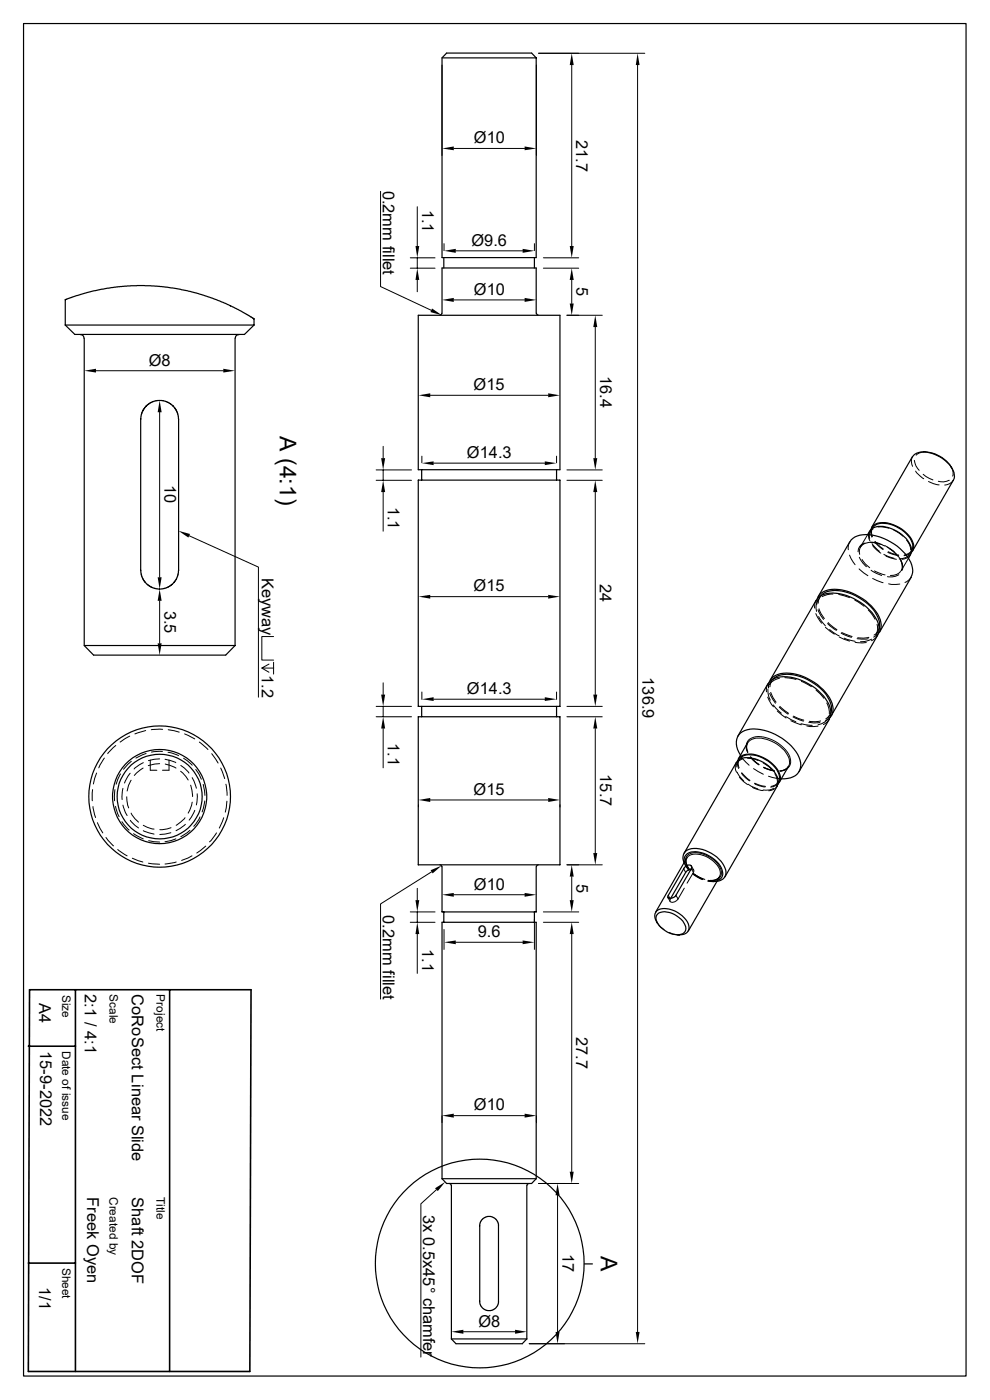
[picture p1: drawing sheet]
<svg xmlns="http://www.w3.org/2000/svg" width="210mm" height="297mm" viewBox="0 0 210 297" stroke-linecap="round" stroke-linejoin="round" font-family="sans-serif">
<g fill="none" stroke="#000" stroke-width=".25">
<path d="M5 5h199.9v286.9h-199.9zM93.8 12.3h19.9M94.7 11.3h18.1l.9 1v42.4h-19.9v-42.4zM94.1 54.7v2.2M113.4 54.7v2.2M13.8 69l2.1 2h36l2-2M13.8 69l.1-5.5 4.6-1.4 3.1-.8 3.4-.5 4.1-.2 4.3 .1 3.2 .4 5 1 3.4 1.1 4.1 1.7 4.5 2.5 .3 .2v1.4M13.8 69h40.1M17.1 71l.5 .2 .2 .6M17.9 71.8v65.1l2 2.1h28l2-2.1M49.9 71.8v65.1M50.7 71l-.6 .2-.2 .6"/>
<path d="M88.7 66.9h30.1v32.8h-30.1zM93.7 66.5l-.4 .3M93.8 66.5v-9.6h19.9v9.6M113.8 66.5l.4 .3M31.1 86l.9-.6 1.1-.4h1.2l1 .2 1.3 .8 .7 .8 .4 1 .2 1.1-.1 32.6-.4 1.4-1 1.2-.9 .5-1.3 .4-1.4-.2-1.5-.7-1-1.3-.5-1.7v-32.2l.4-1.6zM89.5 99.7v2.2M118.1 99.7v2.2M193.5 96.9l-8.6 15M193.6 96.9a3.3 3.3 0 0 1 4-.8 7.3 7.3 0 0 1 4.8 4.2 1.85 1.85 0 0 1-.2 1.6l-8.6 15M195.9 95.8h.4M196.3 95.9a7 7 0 0 1 5.5 3.2M201.8 99l.2 .4"/>
<path d="M88.7 101.9h30.1v48h-30.1zM180.3 115l-6.7 11.6M180.3 115a4 4 0 0 1 4.1-1.5 11.2 11.2 0 0 1 9 6.4 2.93 2.93 0 0 1-.1 2.5M184.1 113.4a2.9 2.9 0 0 1 3.8-1.6 7.2 7.2 0 0 1 5.4 4.3 1.85 1.85 0 0 1-.2 1.6M184.8 112.3a2.51 2.51 0 0 1 2.9-1.4 7.4 7.4 0 0 1 6.1 4.5l-.1 1.2-.4 .6M185.1 112l-.1 .1M185.1 112a2.62 2.62 0 0 1 3.1-.9 6.8 6.8 0 0 1 5.4 4.5v.8l-.2 .5M193.2 117.6l-.5 .8M17.9 136.9h32M173.1 127.3l-9.7 17M173.2 127.4a4 4 0 0 1 4.1-1.5 11.2 11.2 0 0 1 9 6.4 2.93 2.93 0 0 1-.2 2.5l-9.7 17M173.4 127a3.6 3.6 0 0 1 3.6-2 11.2 11.2 0 0 1 9.7 6.4 2.98 2.98 0 0 1-.4 3"/>
<path d="M174.2 126.3a5 5 0 0 1 5.1-.7 10 10 0 0 1 7.3 6.4l-.1 1.4M193.3 122.5l-6.7 11.6M88.7 152.1h30.1v31.4h-30.1zM89.5 149.9v2.2M118.1 149.9v2.2M156.5 156.2l6.4-11.1a4 4 0 0 1 4.1-1.5 11.2 11.2 0 0 1 9.1 6.4 2.93 2.93 0 0 1-.2 2.6l-6.4 11.1M158.6 157.6l-2 3.4M163.2 144.7a3.6 3.6 0 0 1 3.6-1.9 11.2 11.2 0 0 1 9.7 6.4 2.98 2.98 0 0 1-.4 3M164 144.1a5 5 0 0 1 5.1-.8 10 10 0 0 1 7.3 6.4l-.1 1.5M156.5 161.4a2.51 2.51 0 0 1 3-1.4 7.4 7.4 0 0 1 6 4.5l-.1 1.2-.3 .6M156.8 161.1v.1M156.8 161.1a2.62 2.62 0 0 1 3.1-.9 6.8 6.8 0 0 1 5.5 4.5l-.1 .8-.2 .4"/>
<path d="M157.1 160.2a3.6 3.6 0 0 1 0-4.7 5.6 5.6 0 0 1 5-.6 11.4 11.4 0 0 1 7.4 5.8 3.1 3.1 0 0 1-.1 3.2 3.1 3.1 0 0 1-2.9 1.3h-.8M164.8 166.8a3 3 0 0 0-.8-3.5 7.4 7.4 0 0 0-6.5-2.4 1.96 1.96 0 0 0-1.3 .9l-11.1 19.2M164.9 166.8l-11.1 19.2M167.3 162.6l-2 3.4M93.3 183.5l.4 .4M93.8 183.9v9.6h19.9v-9.6M94.1 193.5v2.2M113.4 193.5v2.2M114.2 183.5l-.4 .4M139.4 195.9a1.82 1.82 0 0 1 .6-3 5.6 5.6 0 0 1 6.1 3.5 1.64 1.64 0 0 1-2 1.9l-.3 .1M139.5 193.9a4.1 4.1 0 0 1 4.9 1.1l.7 .8a1.51 1.51 0 0 1 .2 1.8 1.51 1.51 0 0 1-1.7 .7 5 5 0 0 1-4.5-3.5zM145.1 183a2.04 2.04 0 0 1 .1-2.1 2.04 2.04 0 0 1 2-.9 7.3 7.3 0 0 1 6.8 4.6 1.93 1.93 0 0 1-2 2.4"/>
<path d="M145.1 184.1l.9-.6h.4l.3 .4v.4l-3.4 5.8-.4 .3-.8 .2a.36 .36 0 0 1-.4-.2 .36 .36 0 0 1 .1-.5zM145.2 182.9a1.79 1.79 0 0 1 1.9-2.2 6.6 6.6 0 0 1 6.1 3.9 1.62 1.62 0 0 1-1.1 2.3M145.7 182l-6.6 11.5M146.6 184.4l-.6 .2-.5 .5-3.2 5.5M152.7 186l-6.7 11.5M93.8 250.1l.9 1h18.1l.9-1M93.8 250.1v-54.4h19.9v54.4M93.8 250.1h19.9M95.3 251.1l.4 .4M95.8 251.5v32.6M102.2 258.7l.9-.6h1.3l.9 .6 .4 1v16.7l-.2 .6-.3 .5-1.1 .5h-.9l-.7-.4-.5-.6-.2-.6v-16.7zM111.8 251.5v32.6"/>
<path d="M112.2 251.1l-.4 .4M124 268.1h1.7M95.8 284.1l.9 1h14.1l1-1M95.8 284.1h16"/>
<circle cx="33.9" cy="169" r="10"/>
<circle cx="33.9" cy="169" r="9"/>
<circle cx="33.9" cy="169" r="15"/>
<circle cx="101.8" cy="268.1" r="22.1"/>
</g>
<g fill="none" stroke="#000" stroke-width=".21">
<path d="M93.8 13.8v19.2M113.8 13.8v19.2M114.3 11.3h22.5M121.3 13.8v38.4M135.3 13.8v268.8M96.3 31.5h15M80.7 40.6v20.2l10.8 5M87 54.7h5.3M87 56.9h5.3M88.5 43.9v8.3M88.5 54.7v2.2M88.5 59.4v2.5"/>
<path d="M94.2 51.7v1.5M96.7 53.2h14.2M113.4 51.7v1.5M115.3 54.7h7.5M115.3 56.9h7.5M121.3 59.4v5M20.4 78.7h27M96.3 63.6h15M120.3 66.9h7.5M126.3 69.4v27.8M33.9 87.5v35M79.8 99.7h7.5"/>
<path d="M81.3 94.7v2.5M81.3 99.7v2.2M89.5 96.8v1.4M91.3 83.9h25M92 98.3h23.6M118.1 96.8v1.4M120.3 99.7h7.5M193.5 96.9a2.33 2.33 0 0 0 .1 2M194 97.7a3.5 3.5 0 0 0 1 2.1M194.2 99.9l.9 1 .9 .7M196.3 95.8a2.63 2.63 0 0 0-1.9 .8M201.8 99a2.33 2.33 0 0 1 .3 2"/>
<path d="M40.1 113.7l14.7 6.6v27.6M79.8 101.9h7.5M81.3 104.4v8.3M120.3 101.9h7.5M126.3 104.4v43M180.2 117.8l1.2 2M180.3 115l-.3 .6v1M182.3 118.2l.8 1.3 .7 .7M182.9 118.7l.7 1 .9 .7M183.1 115.5a1.81 1.81 0 0 0-.7 2.1M183.5 115.2a1.82 1.82 0 0 0-1.5 1.9M184.1 113.4l-1.6 2.7 .6-.7 .8-.2a3.7 3.7 0 0 1 2.7 .1"/>
<path d="M184.5 112.7a2.02 2.02 0 0 0 0 2M184.7 115l2.4 .5M184.7 112.3v.6l.3 1.1M185 115.3l1.6 1.7M185 112.1l-.3 .7M185.1 112a2.04 2.04 0 0 0 0 1.8M185.1 115.7l.9 1 .9 .6M185.2 112.2a1.59 1.59 0 0 0-.7 2.1M185.4 115.1l1.4 .3 .9 .4M185.5 115l1.8 1.6M185.6 114.9l1.8 1.6M186.3 111.8h.6l1.7 .3"/>
<path d="M187.5 117.6l2.2 .8M187.7 115.7l2 1.4M187.9 117.9l2.3 .8M188.2 116.1l2 1.5M188.3 117.2l2.3 .7M188.4 117.1l2.3 .7M188.7 116.4l1.8 1.6M189.6 112.5l1.9 1.2M190.5 117.9a3.7 3.7 0 0 1 .9 2.2M190.9 118.6a2.88 2.88 0 0 1 .5 2.3M192.3 114.6a3.4 3.4 0 0 1 .9 2.1M192.7 118.4l-1.5 2.7 .2-.5v-.8l-.3-.8"/>
<path d="M192.8 117.7a2.47 2.47 0 0 1-2 .9M193.2 117.6a2.24 2.24 0 0 1-1.9 1.1M193.3 117.3l-1.5 .6M193.4 116.9l-.4 .7M193.4 116.8a2.23 2.23 0 0 1-1.5 .9M195.8 100.6l.6 .5 1.5 .7M197 102.2l1 .4 1.2 .3M201.4 101.9h-.1a3 3 0 0 1-2.2 .2M202.2 101.9a2.24 2.24 0 0 1-1.8 1M33.9 127.5v9M58 135h-2.5v5h2.5M91.3 126.6h25"/>
<path d="M173.1 130.2l1.2 2M173.1 127.3l-.2 .6-.1 1.1M173.4 127l-.1 1.2M173.5 127.4a2.65 2.65 0 0 0-.3 2.3M173.5 129.4l.6 1.2 .6 .8M173.7 130.8l1.4 2M173.7 129.2l.5 1 .7 1M173.9 126.7l-.5 .8M174.2 126.3l-.6 1.1v.6M175.1 133.1l1.9 1.4M175.6 132.3l1.8 1.4M175.7 132.1l1.8 1.5"/>
<path d="M176 133.6l2 1.3M176.7 126a4.3 4.3 0 0 0-2.3 .6M177.9 126.1l2.3 .7M178 135.1l2.2 .9M178.4 134.3l2.2 .9M178.6 134.2l2.2 .8M179.1 135.4l2.3 .7M181.3 127.3l2 1.3M181.4 136.3h2.4M181.8 135.5h2.4M182.2 120.7l1.9 1.4M184.2 129.4l1.4 2"/>
<path d="M184.3 135.2l-1.1 .2-1.3-.1M184.8 121l2.2 1.1M184.9 135.6l-1.5 .5h-.9M185.1 122.7l2.2 .9M185.5 121.1l2.2 .9M186.1 132.5a2.75 2.75 0 0 1-.3 2.3M186.1 134.8l-.3 .5-.9 .6M186.3 133.9l-.5 .8M186.4 134.4l-1.1 .8M186.5 133.4l-.7 1.1-.4 .2M188.5 123.9l.6 .1 1.8-.1M190.7 121.9a3.2 3.2 0 0 1-2.4 .4"/>
<path d="M191.1 121.2a2.49 2.49 0 0 1-2.2 .9M193.3 122.5l-.4 .5-.9 .6M24.6 158.2l-1.7 1.7M27.5 156.2l-2 1.2M30.9 155l-2.3 .7M31 159.9l-2.2 .9M34.5 159.4l-2.4 .2M34.5 154.7l-2.4 .1M35.6 159.6l2.3 .7M35.7 154.8l2.3 .5M39.2 155.7l2.1 1.1M42.3 157.4l1.8 1.6"/>
<path d="M44.9 159.9l1.4 2M55.5 141.7l1.6 .9M57.1 140.9l-1.6 .8h2.5M58 140.5v2.5M79.8 149.9h7.5M79.8 152.1h7.5M81.3 144.9v2.5M81.3 149.9v2.2M81.3 154.6v8.3M89.5 146.8v1.6M92 148.3h23.6M118.1 146.8v1.6"/>
<path d="M120.3 149.9h7.5M120.3 152.1h7.5M126.3 154.6v26.4M158.6 159.5l-.2-.9 .2-1a2.34 2.34 0 0 0 0 2 2.23 2.23 0 0 1 .1-2.4 2.23 2.23 0 0 1 2.2-.9 7.6 7.6 0 0 1 6.7 4.6 1.89 1.89 0 0 1-.7 2.2M158.6 157.6a3.3 3.3 0 0 1 4-.8 7.3 7.3 0 0 1 4.8 4.2 1.85 1.85 0 0 1-.1 1.6M162.9 147.9l1.2 2M162.9 146.2a4.4 4.4 0 0 0 .5 2.3M162.9 145.1l-.3 .6v1.1M163.2 144.7l-.2 1.3M163.3 147.1l1.2 2.1M163.5 146.9l1.1 2.1M163.7 144.5l-.5 .8"/>
<path d="M164 144.1l-.4 .5-.3 1.1M164 149.6l1.7 1.7M164.9 150.8l1.9 1.5M165.3 150l1.9 1.5M165.4 143.9a3.2 3.2 0 0 0-2.1 1.2M165.4 149.9l1.9 1.4M166.5 143.8l2.4 .3M166.7 152l2.1 1.1M167.8 152.9l2.2 .9M168.2 152.1l2.2 .9M168.3 151.9l2.2 .9M169.9 153.5l2.4 .4"/>
<path d="M170 144.6l2.1 1.1M171.2 154l.6 .1h1.7M171.6 153.2l1 .2 1.3-.1M173.1 146.4l1.7 1.7M174.1 153l-1.2 .1-1.2-.1M175.4 149.1a4.3 4.3 0 0 1 .5 2.3M175.5 152.6a2.88 2.88 0 0 1-2 1.2M175.9 152.6l-.4 .5-.8 .6M176.1 151.6l-.5 .8M176.1 152.2l-1 .8M176.3 151.2l-.3 .5-.8 .8M19.6 167.5v2.4"/>
<path d="M19.7 171.1l.6 2.3M20.5 164l-.7 2.3M20.7 174.5l1.1 2.2M22.1 160.8l-1.1 2.1M22.5 177.7l1.6 1.8M24.4 167.5l-.1 2.4M24.5 171.1l.8 2.2M25.6 164.2l-1 2.2M25.9 174.3l1.5 1.8M26.1 167.3l-.2 2.3M26.1 170.8l.9 2.2M26.9 169l.2 1.9 .2 .5"/>
<path d="M27.6 164l-1.2 2.1M27.6 174l1 1.1 .8 .5M27.8 165.5l-.5 1.1-.3 1.2M27.8 172.5l.8 1.2 .8 .7M27.9 161.5l-1.7 1.7M28.3 176.9l2.1 1.1M30.4 162.9l-1.9 1.6M30.4 161.8l-2 1.4M30.4 176.2l2.3 .8M30.4 175.1l.8 .4 1.5 .4M31.5 178.4l2.4 .2M31.9 161.2v2.2h1.4"/>
<path d="M33.9 161l-2.4 .4M33.9 162l-2.4 .4M35 161.1l2.3 .7M35.1 162.1l2.2 .8M35.9 161.2v2.2h-1.4M36.2 176.7l-2.3 .3M36.3 175.6l-.8 .3-1.6 .1M37.3 178l-2.3 .6M38.3 163.6l1.2 1.2 .4 .7M38.4 162.4l.7 .5 1 1.1M38.9 160.9l1.9 1.4M39.2 173.5l-1.8 1.6"/>
<path d="M39.3 174.9l-2 1.3M40.3 176.1l-1.9 1.4M40.4 166.6l.5 2.4M40.8 165l.9 2.2M40.8 170.2l-.2 .7-.7 1.6M41.3 171.9l-1.2 2.1M41.5 163.2l1.2 2.1M41.8 168.4l-.1 2.4M42.4 173.3l-1.3 2M43.1 166.4l.4 2.3M43.4 169.9l-.5 2.4M43.6 179.5l-1.9 1.5"/>
<path d="M45.9 176.7l-1.5 1.9M46.8 162.9l.9 2.3M47.5 173.5l-1 2.2M47.9 166.4l.3 2.3M48.1 170l-.3 2.3M88.8 170.7v.5M91.3 169.7h25M118.8 170.7v.5M156.2 161.8a2.1 2.1 0 0 0 .1 2M156.4 163.8l.4 .8 1 1.1M156.5 161.4l-.1 .5 .3 1.1M156.8 161.2l-.4 .7"/>
<path d="M156.8 161.1a2.02 2.02 0 0 0 0 1.8M156.8 164.8l.9 1 .9 .7M157.1 160.3l1.8 2M157.3 164l.8 1 .9 .7M157.4 164l1.7 1.6M157.5 161a1.73 1.73 0 0 0-1.3 1.7M158.6 160.9h.7l1.5 .4M158.7 166.4l2.1 1M159.2 160.5l.9 1 .9 .6M159.6 167l1.1 .5 1.2 .2M159.9 163.1l2 1.2M160.1 166.2l1 .5 1.2 .3"/>
<path d="M160.1 166.2l1.5 .5 .8 .1M161 162.2l-1.2-1-.5-.5 .8 .9 .9 .7M161.9 161.8l1.3 .9 .5 .5M162 162.8l2.2 .7M162.1 162.8l2.2 .8-2.3-.7M163 164.7l2.7 .5M164.1 167.2a3 3 0 0 1-2.2 .4M164.4 164.2a2.65 2.65 0 0 1 .4 2.1M164.9 166.8a2.24 2.24 0 0 1-1.8 1M165.1 166.3l-.5 .4-1.1 .3M165.1 165.9l-.4 .8M165.1 165.9a2.12 2.12 0 0 1-1.5 .9"/>
<path d="M167 163.2l-1.5 .4M167.3 162.6a2.37 2.37 0 0 1-1.8 1M167.3 162.6l-.8 .7-1.1 .2M25 180.2l2 1.4M28.1 182.1l2.2 .8M31.5 183.1l2.4 .2M37.4 182.9l-2.4 .4M40.7 181.6l-2.2 .9M87 193.5h5.3M87 195.7h5.3M88.5 188.5v2.5M88.5 193.5v2.2"/>
<path d="M88.5 198.2v8.3M91.6 185l-10.9 6.8v20.2M94.2 197.2v4.2M96.3 189.8h15M96.7 199.9h14.2M113.4 195v6.4M115.3 193.5h7.5M115.3 195.7h7.5M120.3 183.5h7.5M121.3 186v5M121.3 198.2v50.4M139.3 195.5l.8 1.1 .8 .6"/>
<path d="M141.7 190.4l.5 .8M141.8 189.9l.4 .8M141.9 197.8l.9 .4 1.3 .2M142.2 190.7a.51 .51 0 0 0 .1 .7 .51 .51 0 0 0 .7-.1l.8-.6M142.3 190.6l-.1 .1M143.4 189.9l.4 .8M145 184.3l.5 .8M145.1 183l1 1.5M145.2 182.9l.9 1.7M145.2 188.4l-1.4 2.3M145.4 183.5l.2 .4M145.5 182.6l.2 1 .8 1.1"/>
<path d="M145.7 182a2.37 2.37 0 0 0 .5 2.4 2.08 2.08 0 0 1-.1-3.1 5.1 5.1 0 0 1 5.3 1.2 3.1 3.1 0 0 1 1.4 3.5l-.5 .5M145.8 182a2.88 2.88 0 0 1 3.4-.5 5.1 5.1 0 0 1 3.6 3.8l-.2 .7M146.6 184.3l.5 .8-1.3 2.3M146.6 184.4a.44 .44 0 0 1 .6 .1 .44 .44 0 0 1-.1 .6M146.7 183.8l.5 .8M147 185.4l2 1.2M147 185.3l2.1 1.2zM147.1 185.3l2 1.2M147.4 185.5l1.4 .8 .7 .3M150.2 186.9l1.9 .1M151.1 187h.4M152.1 186.9l-.5 .1-1.4-.1"/>
<path d="M152.4 186.5a3.1 3.1 0 0 1-2.1 .3M152.7 186a2.28 2.28 0 0 1-2.5 .8M152.7 186l-.8 .6-1.2 .2M93.8 236.7v1.5M96.3 236.7h15M113.8 236.7v1.5M92.6 252.4l-3.3 3v32.5M114.3 251.1h8.5M118.3 253.6v29M98.3 282.5h11M112.3 285.1h24.5"/>
</g>
<path d="M6.3 210h47l-.3 81h-47zM16 210v81M36 210v81M6 222h10M6 268h10" fill="none" stroke="#000" stroke-width=".34"/>
<g fill="#000">
<path d="M121.3 11.3l.4 2.5h-.8zM135.3 11.3l.4 2.5h-.8zM93.8 31.5l2.5-.4v.8zM111.3 31.1l2.5 .4-2.5 .4zM88.5 56.9l.4 2.5h-.8zM88.1 52.2h.8l-.4 2.5zM94.2 53.2l2.5-.4v.8zM110.9 52.8l2.5 .4-2.5 .4zM120.9 52.2h.8l-.4 2.5zM121.3 56.9l.4 2.5h-.8zM17.9 78.7l2.5-.5v.8zM47.4 78.2l2.5 .5-2.5 .3z"/>
<path d="M91.7 65.4l2.1 1.5-2.5-.7zM93.8 63.6l2.5-.4v.9zM111.3 63.2l2.5 .4-2.5 .5zM120.9 64.4h.8l-.4 2.5zM126.3 66.9l.4 2.5h-.8zM33.9 85l.4 2.5h-.9zM80.9 97.2h.8l-.4 2.5zM88.8 83.9l2.5-.5v.9zM89.5 98.3l2.5-.4v.8zM115.6 97.9l2.5 .4-2.5 .4zM116.3 83.4l2.5 .5-2.5 .4zM125.9 97.2h.8l-.4 2.5z"/>
<path d="M37.8 112.6l2.5 .7-.3 .7zM81.3 101.9l.4 2.5h-.8zM126.3 101.9l.4 2.5h-.8zM33.4 122.5h.9l-.4 2.5zM33.9 125l.4 2.5h-.9zM33.4 136.5h.9l-.4 2.5zM88.8 126.6l2.5-.4v.8zM116.3 126.2l2.5 .4-2.5 .4zM80.9 147.4h.8l-.4 2.5zM81.3 152.1l.4 2.5h-.8zM89.5 148.3l2.5-.4v.8zM115.6 147.9l2.5 .4-2.5 .4z"/>
<path d="M125.9 147.4h.8l-.4 2.5zM126.3 152.1l.4 2.5h-.8zM88.8 169.7l2.5-.4v.8zM116.3 169.3l2.5 .4-2.5 .4zM88.1 191h.8l-.4 2.5zM88.5 195.7l.4 2.5h-.8zM91.4 184.6l2.3-1-1.9 1.7zM93.8 189.8l2.5-.4v.8zM94.2 199.9l2.5-.4v.8zM110.9 199.5l2.5 .4-2.5 .4zM111.3 189.4l2.5 .4-2.5 .4zM120.9 191h.8l-.4 2.5z"/>
<path d="M121.3 183.5l.4 2.5h-.8zM121.3 195.7l.4 2.5h-.8zM125.9 181h.8l-.4 2.5zM93.8 236.7l2.5-.4v.8zM111.3 236.3l2.5 .4-2.5 .4zM92.3 252.1l2.1-1.4-1.5 2zM118.3 251.1l.4 2.5h-.8zM120.9 248.6h.8l-.4 2.5zM95.8 282.5l2.5-.4v.9zM109.3 282.1l2.5 .4-2.5 .5zM117.9 282.6h.8l-.4 2.5zM134.9 282.6h.8l-.4 2.5z"/>
</g>
<g font-size="4.9">
<text x="59.4" y="92.5" transform="rotate(90 59.4 92.5)">A (4:1)</text>
<text x="127.5" y="266.5" transform="rotate(90 127.5 266.5)">A</text>
</g>
<g font-size="3.5">
<text x="122.3" y="29.6" transform="rotate(90 122.3 29.6)">21.7</text>
<text x="100.5" y="30.4">Ø10</text>
<text x="81.2" y="40.4" transform="rotate(90 81.2 40.4)">0.2mm fillet</text>
<text x="89.5" y="44.4" transform="rotate(90 89.5 44.4)">1.1</text>
<text x="100" y="52.1">Ø9.6</text>
<text x="100.5" y="62.5">Ø10</text>
<text x="122.3" y="60.9" transform="rotate(90 122.3 60.9)">5</text>
<text x="31.5" y="77.6">Ø8</text>
<text x="100.5" y="82.8">Ø15</text>
<text x="127.3" y="79.8" transform="rotate(90 127.3 79.8)">16.4</text>
<text x="99" y="97.2">Ø14.3</text>
<text x="34.9" y="102.9" transform="rotate(90 34.9 102.9)">10</text>
<text x="82.3" y="107.5" transform="rotate(90 82.3 107.5)">1.1</text>
<text x="55.5" y="122.6" transform="rotate(90 55.5 122.6)">Keyway</text>
<text x="100.5" y="125.5">Ø15</text>
<text x="127.3" y="124" transform="rotate(90 127.3 124)">24</text>
<text x="34.9" y="129.5" transform="rotate(90 34.9 129.5)">3.5</text>
<text x="55.5" y="143.3" transform="rotate(90 55.5 143.3)">1.2</text>
<text x="136.3" y="143.7" transform="rotate(90 136.3 143.7)">136.9</text>
<text x="99" y="147.2">Ø14.3</text>
<text x="82.3" y="157.7" transform="rotate(90 82.3 157.7)">1.1</text>
<text x="127.3" y="164.3" transform="rotate(90 127.3 164.3)">15.7</text>
<text x="100.5" y="168.6">Ø15</text>
<text x="100.5" y="188.7">Ø10</text>
<text x="122.3" y="187.5" transform="rotate(90 122.3 187.5)">5</text>
<text x="81.2" y="194.1" transform="rotate(90 81.2 194.1)">0.2mm fillet</text>
<text x="89.5" y="201.3" transform="rotate(90 89.5 201.3)">1.1</text>
<text x="101.3" y="198.9">9.6</text>
<text x="8.3" y="212.9" transform="rotate(90 8.3 212.9)">A4</text>
<text x="18" y="210.9" transform="rotate(90 18 210.9)">2:1 / 4:1</text>
<text x="28" y="210.9" transform="rotate(90 28 210.9)">CoRoSect Linear Slide</text>
<text x="122.3" y="220" transform="rotate(90 122.3 220)">27.7</text>
<text x="8.5" y="223" transform="rotate(90 8.5 223)">15-9-2022</text>
<text x="100.5" y="235.6">Ø10</text>
<text x="18.5" y="254" transform="rotate(90 18.5 254)">Freek Oyen</text>
<text x="28" y="254" transform="rotate(90 28 254)">Shaft 2DOF</text>
<text x="89.7" y="257.7" transform="rotate(90 89.7 257.7)">3x 0.5x45° chamfer</text>
<text x="119.3" y="266" transform="rotate(90 119.3 266)">17</text>
<text x="8.3" y="273" transform="rotate(90 8.3 273)">1/1</text>
<text x="101.5" y="281.4">Ø8</text>
</g>
<g font-size="2.5">
<text x="13.2" y="211" transform="rotate(90 13.2 211)">Size</text>
<text x="23.2" y="210.9" transform="rotate(90 23.2 210.9)">Scale</text>
<text x="33.2" y="210.9" transform="rotate(90 33.2 210.9)">Project</text>
<text x="13.2" y="223" transform="rotate(90 13.2 223)">Date of issue</text>
<text x="23.2" y="254" transform="rotate(90 23.2 254)">Created by</text>
<text x="33.2" y="254" transform="rotate(90 33.2 254)">Title</text>
<text x="13.2" y="269" transform="rotate(90 13.2 269)">Sheet</text>
</g>
</svg>
